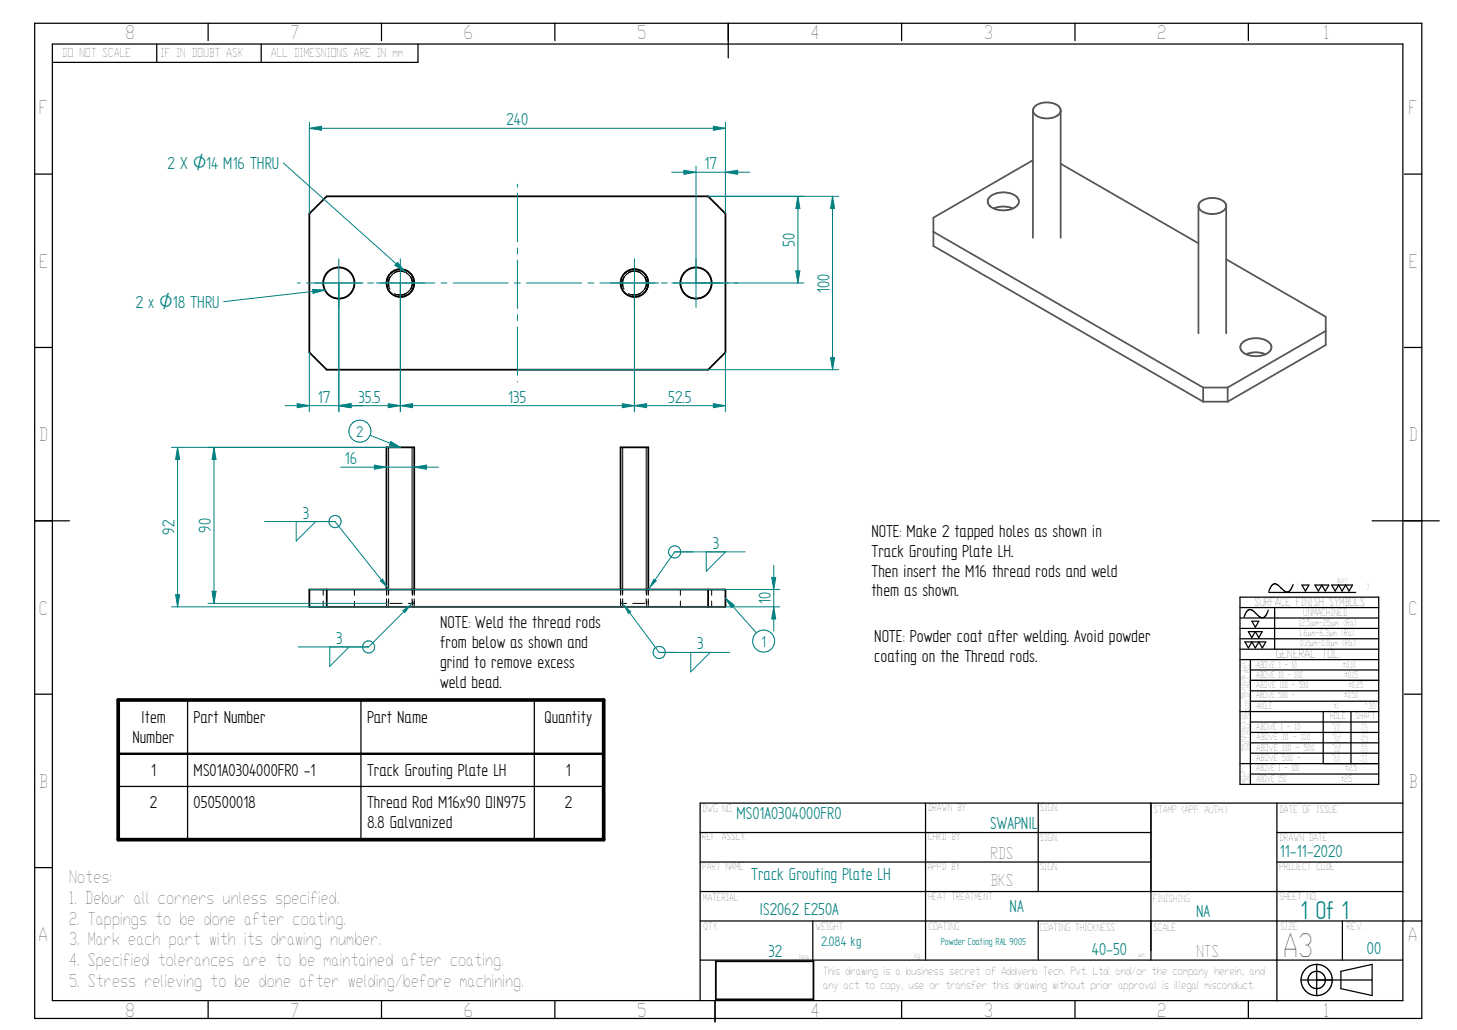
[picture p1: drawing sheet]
<svg xmlns="http://www.w3.org/2000/svg" width="420mm" height="297mm" viewBox="0 0 420 297" stroke-linecap="round" stroke-linejoin="round" font-family="sans-serif">
<g fill="none" stroke="#000" stroke-width=".51">
<path d="M89.2 61.6l5-5h110l5 5v40l-5 5h-110l-5-5zM89.2 170h120v5h-120zM94.2 170v5M111.5 170v-41h8v41M179 170v-41h8v41M204.2 170v5M206.4 277.2h28.2v11h-28.2z"/>
<circle cx="97.7" cy="81.6" r="4.5"/>
<circle cx="115.5" cy="81.6" r="4"/>
<circle cx="183" cy="81.6" r="4"/>
<circle cx="200.7" cy="81.6" r="4.5"/>
</g>
<g fill="none" stroke="#000" stroke-width=".36">
<path d="M10 6.7h400v287h-400zM15.1 12.7h389.4v275.9h-389.4zM45.2 12.7v5.3M60 6.7v5M75.3 12.7v5.3M110 6.7v5M120.5 12.7v5.3h-105.4M160 6.7v5M210 6.7v10M260 6.7v5M310 6.7v5M360 6.7v5"/>
<path d="M10 50.2h5M405 50.2h5M10 100.2h5M405 100.2h5M10 150.2h10M395.7 150.2h19.3M357.6 172.2h40v54h-40zM357.6 175.2h40M357.6 178.2h40M361 179.2h2l-1 1.7zM365.7 176a2.17 2.17 0 0 1-1.9 2.1l-1.1-.7a3 3 0 0 0-2.4-1.6l-.9 .7-.7 1.5M365.9 170.9h25.1"/>
<path d="M367.6 175.2v12M372.9 168.6a2.22 2.22 0 0 1-2 2.1l-1.1-.7a3 3 0 0 0-2.4-1.6l-.8 .7-.7 1.4M375.4 168.7h2.1l-1.1 1.8zM379.2 168.7h4l-1 1.8-1-1.8-1 1.8zM384 168.7h6l-1 1.8-1-1.8-1 1.8-1-1.8-1 1.8zM357.6 190.2h40M357.6 181.2h40M357.6 184.2h40M357.6 187.2h40M359 185.1h6l-1 1.8-1-1.8-1 1.8-1-1.8-1 1.8zM360 182.2h4l-1 1.7-1-1.7-1 1.7zM360.6 190.2v36"/>
<path d="M360.6 193.2h37M360.6 196.2h37M360.6 199.2h37M10 200.2h5M357.6 205.2h40M360.6 202.2h37M360.6 208.2h37M360.6 211.2h37M360.6 214.2h37M360.6 217.2h37M381.6 205.2v15h16h-40M389.6 205.2v15"/>
<path d="M405 200.2h5M266.9 231.6v45.3M299.4 231.6v25.5M331.9 231.6v25.5M360.6 223.2h37M368.2 231.6v57.1M404.5 231.6h-202.6v57M10 250.2h5M201.9 240.1h130v36.8M201.9 248.6h130M201.9 257.1h202.6M368.2 240.1h36.3"/>
<path d="M368.2 248.6h36.3M201.9 276.9h202.6M201.9 265.6h208.1M234.4 265.6v11.3M299.4 265.6v11.3M379.7 278.1v9M387.1 265.6v11.3M60 288.7v5M110 288.7v5M160 288.7v5M206.2 288.6v6.1M260 288.7v5"/>
<path d="M310 288.7v5M360 288.7v5M375.2 282.6h20.5M386.7 280.1l9-2v9l-9-2z"/>
<circle cx="379.7" cy="282.6" r="4.5"/>
<circle cx="379.7" cy="282.6" r="2.5"/>
</g>
<g fill="none" stroke="#000" stroke-width=".29">
<path d="M112.4 79.9a3.4 3.4 0 0 0 0 3.5M113 78.5h.1M117.2 78.6a3.4 3.4 0 0 0-3.5 0M117.3 78.1a4 4 0 0 0-4.3 .4M118.5 79.9a3.4 3.4 0 0 1 0 3.5M119 79.7h.1M119 79.7a4 4 0 0 1-.4 4.4M179.9 79.9a3.4 3.4 0 0 0 0 3.5M180.5 78.5h.1M184.7 78.6a3.4 3.4 0 0 0-3.5 0M184.8 78.1a4 4 0 0 0-4.3 .4M186 79.9a3.4 3.4 0 0 1 0 3.5"/>
<path d="M186.5 79.7a4 4 0 0 1-.4 4.4M186.5 79.7h.1M111.7 80.4l-.2 1.1 .1 1.2M112.2 82.5a3.4 3.4 0 0 1 3-4.2 3.4 3.4 0 0 1 3.6 3.6 3.4 3.4 0 0 1-4.2 3M116.7 85.4h.1M116.7 85.4l-1.1 .2-1.2-.1M117.2 84.6a3.4 3.4 0 0 1-3.5 .1M179.1 80.4l-.1 1.1 .1 1.2M179.7 82.5a3.4 3.4 0 0 1 3-4.2 3.4 3.4 0 0 1 3.6 3.6 3.4 3.4 0 0 1-4.2 3M184.2 85.4h.1M184.2 85.4l-1.1 .2-1.2-.1M184.7 84.6a3.4 3.4 0 0 1-3.5 .1"/>
<path d="M112.1 129v42.3M118.8 129v42.3M179.6 129v42.3M186.3 129v42.3M93.2 170v1.7M93.2 173.3v1.7M102.2 170v1.7M102.2 173.4v1.6M111.5 170v1.7M111.5 172.7v2.3M112 170v1.7M112 173.3v1.7"/>
<path d="M112.1 172.7v1.3M112.5 174h3.5M117.7 174h1.8M118.8 172.7v1.3M119 170v1.7M119 173.4v1.6M119.5 170v1.7M119.5 172.7v2.3M179 170v1.7M179 172.7v2.3M179 174h1.7M179.5 170v1.7"/>
<path d="M179.5 173.3v1.7M179.6 172.7v1.3M182.5 174h3.4M186.3 172.7v1.3M186.5 170v1.7M186.5 173.4v1.6M187 170v1.7M187 172.7v2.3M196.2 170v1.7M196.2 173.3v1.7M205.2 170v1.7M205.2 173.4v1.6"/>
</g>
<g fill="none" stroke="#545659" stroke-width=".51">
<path d="M305.9 31.9v36.7M305.9 31.9a3.3 3.3 0 0 0-3.6-2.4 4 4 0 0 0-4.4 2.2v36.9M305.9 31.9a3.3 3.3 0 0 1-3.6 2.2 4.1 4.1 0 0 1-4.4-2.1M285.5 56.7a6.3 6.3 0 0 1 7.9 .3 2.07 2.07 0 0 1-1.5 3.2 6.4 6.4 0 0 1-6.7-1.1l-.3-.7v-.7zM297.9 46.4h-.4l-28.3 16.4v8.1l77.8 44.9M305.9 47.2l39.7 23M353.6 59.4a3.3 3.3 0 0 1-3.6 2.3 4.4 4.4 0 0 1-4.3-1.8l-.1-.3M353.6 59.4v36.7M353.6 59.4a3.3 3.3 0 0 0-3.6-2.3 4.4 4.4 0 0 0-4.3 1.8l-.1 37.2M269.2 66.8l77.8 45M286.5 60.1a7.3 7.3 0 0 1 5.6 0M353.6 74.8l28.7 16.6v8.1l-28.3 16.3"/>
<path d="M358.3 98.8a6.4 6.4 0 0 1 8 .3 2.09 2.09 0 0 1-1.5 3.2 6 6 0 0 1-7-1.5l-.1-1zM382.3 95.4l-28.3 16.4M347 111.8v4M347 115.8h7M347 111.8h7M354 111.8v4M364.9 102.2a7.1 7.1 0 0 0-5.5 0"/>
</g>
<path d="M209.2 172.5l8.9 10" fill="none" stroke="#008080" stroke-width=".29"/>
<path d="M209.2 172.5l2.5 2-.8 .7z" fill="#008080"/>
<g fill="none" stroke="#008080" stroke-width=".29">
<path d="M106.7 125.5l8.8 3.5M209.2 172.5l2.5 2-.8 .7z"/>
<circle cx="220.2" cy="184.9" r="3.2"/>
</g>
<path d="M112.7 127.3l2.8 1.7-3.2-.7z" fill="#008080"/>
<g fill="none" stroke="#008080" stroke-width=".29">
<path d="M112.7 127.3l2.8 1.7-3.2-.7zM89.2 175h135.7M89.2 170h135.7M223.1 175l.6 3.5h-1.2z"/>
<circle cx="103.8" cy="124.3" r="3.2"/>
</g>
<path d="M54.1 201.9v40.2M104.1 201.9v40.2M154.1 201.9v40.2M34.1 226.8h140" fill="none" stroke="#000" stroke-width=".36"/>
<path d="M34.1 217.4h140" fill="none" stroke="#000" stroke-width=".7"/>
<path d="M34.1 201.9h140v40.2h-140z" fill="none" stroke="#000" stroke-width="1.1"/>
<path d="M223.1 175l.6 3.5h-1.2z" fill="#008080"/>
<path d="M222.5 166.5h1.2l-.6 3.5z" fill="none" stroke="#008080" stroke-width=".29"/>
<path d="M222.5 166.5h1.2l-.6 3.5z" fill="#008080"/>
<path d="M89.2 35.2v26.4M89.2 37l3.5-.6v1.2zM209.2 35.2v26.4M223.1 163v19" fill="none" stroke="#008080" stroke-width=".29"/>
<path d="M89.2 37l3.5-.6v1.2z" fill="#008080"/>
<path d="M205.7 36.4l3.5 .6-3.5 .6z" fill="none" stroke="#008080" stroke-width=".29"/>
<path d="M205.7 36.4l3.5 .6-3.5 .6z" fill="#008080"/>
<path d="M89.2 37h120M204.2 56.6h37.6M240.1 56.6l.6 3.5h-1.2zM149.2 106.6h92.6" fill="none" stroke="#008080" stroke-width=".29"/>
<path d="M240.1 56.6l.6 3.5h-1.2z" fill="#008080"/>
<path d="M239.5 103.1h1.2l-.6 3.5z" fill="none" stroke="#008080" stroke-width=".29"/>
<path d="M239.5 103.1h1.2l-.6 3.5z" fill="#008080"/>
<path d="M200.7 47.9v40.7M209.2 49.7l3.5-.6v1.2zM209.2 47.9v13.7M240.1 56.6v50M97.7 74.6v14M115.5 74.6v14M183 74.6v14M90.7 81.6h14M108.5 81.6h14M176 81.6h14M193.7 81.6h14" fill="none" stroke="#008080" stroke-width=".29"/>
<path d="M209.2 49.7l3.5-.6v1.2z" fill="#008080"/>
<path d="M197.2 49.1l3.5 .6-3.5 .6z" fill="none" stroke="#008080" stroke-width=".29"/>
<path d="M197.2 49.1l3.5 .6-3.5 .6z" fill="#008080"/>
<path d="M193.7 49.7h22.5M183 81.6v37.1M205.7 116.4l3.5 .6-3.5 .6zM209.2 101.6v17.1" fill="none" stroke="#008080" stroke-width=".29"/>
<path d="M205.7 116.4l3.5 .6-3.5 .6z" fill="#008080"/>
<path d="M183 117l3.5-.6v1.2z" fill="none" stroke="#008080" stroke-width=".29"/>
<path d="M183 117l3.5-.6v1.2z" fill="#008080"/>
<path d="M115.5 81.6v37.1M183 81.6v37.1M179.5 116.4l3.5 .6-3.5 .6zM183 117h26.2" fill="none" stroke="#008080" stroke-width=".29"/>
<path d="M179.5 116.4l3.5 .6-3.5 .6z" fill="#008080"/>
<path d="M115.5 117l3.5-.6v1.2z" fill="none" stroke="#008080" stroke-width=".29"/>
<path d="M115.5 117l3.5-.6v1.2z" fill="#008080"/>
<path d="M97.7 81.6v37.1M115.5 81.6v37.1M97.7 117l3.5-.6v1.2zM115.5 117h67.5" fill="none" stroke="#008080" stroke-width=".29"/>
<path d="M97.7 117l3.5-.6v1.2z" fill="#008080"/>
<path d="M112 116.4l3.5 .6-3.5 .6z" fill="none" stroke="#008080" stroke-width=".29"/>
<path d="M112 116.4l3.5 .6-3.5 .6z" fill="#008080"/>
<path d="M97.7 81.6v37.1M85.7 116.4l3.5 .6-3.5 .6zM89.2 101.6v17.1M97.7 117h17.8" fill="none" stroke="#008080" stroke-width=".29"/>
<path d="M85.7 116.4l3.5 .6-3.5 .6z" fill="#008080"/>
<path d="M97.7 117l3.5-.6v1.2z" fill="none" stroke="#008080" stroke-width=".29"/>
<path d="M97.7 117l3.5-.6v1.2z" fill="#008080"/>
<g fill="none" stroke="#008080" stroke-width=".29">
<path d="M149.2 53.1v.9M149.2 55.8v13.9M149.2 71.5v1.7M149.2 75v14M85.7 81.6h.9M88.3 81.6h15.9M106 81.6h1.7M109.5 81.6h15.9M127.2 81.6h1.7M130.7 81.6h15.9M148.3 81.6h1.8M149.2 90.7v1.8"/>
<path d="M149.2 94.3v13.9M151.8 81.6h15.9M169.5 81.6h1.7M173 81.6h15.9M190.7 81.6h1.7M194.2 81.6h15.9M211.8 81.6h.9M82.2 117h22.5M149.2 110v.1M60 129h51.5M61.7 129l.6 3.5h-1.2zM60 174h51.5"/>
</g>
<path d="M61.7 129l.6 3.5h-1.2z" fill="#008080"/>
<path d="M61.1 170.5h1.2l-.6 3.5z" fill="none" stroke="#008080" stroke-width=".29"/>
<path d="M61.1 170.5h1.2l-.6 3.5z" fill="#008080"/>
<path d="M204.2 56.6h27.6M230.1 56.6l.6 3.5h-1.2zM200.7 81.6h31.1M61.7 129v45" fill="none" stroke="#008080" stroke-width=".29"/>
<path d="M230.1 56.6l.6 3.5h-1.2z" fill="#008080"/>
<path d="M229.5 78.1h1.2l-.6 3.5z" fill="none" stroke="#008080" stroke-width=".29"/>
<path d="M229.5 78.1h1.2l-.6 3.5z" fill="#008080"/>
<path d="M230.1 56.6v25M194.6 159.2l-7.6 10.8" fill="none" stroke="#008080" stroke-width=".29"/>
<path d="M188.5 166.8l1 .7-2.5 2.5z" fill="#008080"/>
<g fill="none" stroke="#008080" stroke-width=".29">
<path d="M96.6 150.4l15.5 19.5M209.2 159.2l-5.5 5.6v-5.6M214.9 159.2h-20.3"/>
<circle cx="194.5" cy="159.2" r="1.75"/>
</g>
<path d="M109.4 167.5l1-.7 1.7 3.1z" fill="#008080"/>
<g fill="none" stroke="#008080" stroke-width=".29">
<path d="M76.3 150.4h20.3M91 150.4l-5.6 5.6v-5.6M179.6 174l10.5 14.2"/>
<circle cx="96.6" cy="150.4" r="1.75"/>
</g>
<path d="M179.6 174l2.5 2.5-.9 .7z" fill="#008080"/>
<g fill="none" stroke="#008080" stroke-width=".29">
<path d="M118.8 174l-12.5 12.6M190.1 188.2h20.3M199.2 188.2v5.6l5.6-5.6"/>
<circle cx="190.1" cy="188.2" r="1.75"/>
</g>
<path d="M116 176.1l2.8-2.1-2 2.9z" fill="#008080"/>
<g fill="none" stroke="#008080" stroke-width=".29">
<path d="M81.7 47l35.2 31.4M86 186.6h20.3M95.1 186.6v5.6l5.6-5.6"/>
<circle cx="106.3" cy="186.6" r="1.75"/>
</g>
<path d="M114.6 75.6l2.3 2.8-3-1.9z" fill="#008080"/>
<path d="M114.6 75.6l2.3 2.8-3-1.9zM93.7 83.7l-29.2 3.3" fill="none" stroke="#008080" stroke-width=".29"/>
<path d="M90.1 83.5l3.6 .2-3.4 .9z" fill="#008080"/>
<path d="M90.1 83.5l3.6 .2-3.4 .9zM108 134.1l3.5 .6-3.5 .6z" fill="none" stroke="#008080" stroke-width=".29"/>
<path d="M108 134.1l3.5 .6-3.5 .6z" fill="#008080"/>
<path d="M119.5 134.7l3.5-.6v1.2z" fill="none" stroke="#008080" stroke-width=".29"/>
<path d="M119.5 134.7l3.5-.6v1.2z" fill="#008080"/>
<path d="M49.5 129h66M98.2 134.7h28.3M49.5 175h44.7M50.6 171.5h1.2l-.6 3.5z" fill="none" stroke="#008080" stroke-width=".29"/>
<path d="M50.6 171.5h1.2l-.6 3.5z" fill="#008080"/>
<path d="M51.2 129l.6 3.5h-1.2z" fill="none" stroke="#008080" stroke-width=".29"/>
<path d="M51.2 129l.6 3.5h-1.2z" fill="#008080"/>
<path d="M51.2 129v46" fill="none" stroke="#008080" stroke-width=".29"/>
<text font-size="9.4" x="369.8" y="276">A3</text>
<text font-size="8.4" fill="#008080" x="375" y="265.2">1 Of 1</text>
<g font-size="5.7">
<text x="252.1" y="185.3">NOTE: Powder coat after welding. Avoid powder</text>
<text x="252.1" y="191.1">coating on the Thread rods.</text>
</g>
<g font-size="5.6" fill="#008080">
<text x="146.1" y="36.1">240</text>
<text x="48.3" y="48.7">2 X O14 M16 THRU</text>
<text x="203.1" y="48.8">17</text>
<text x="229.2" y="71.2" transform="rotate(-90 229.2 71.2)">50</text>
<text x="39.2" y="88.8">2 x O18 THRU</text>
<text x="239.2" y="84.4" transform="rotate(-90 239.2 84.4)">100</text>
<text x="91.6" y="116.1">17</text>
<text x="103.4" y="116.1">35.5</text>
<text x="146.6" y="116.1">135</text>
<text x="192.7" y="116.1">52.5</text>
<text x="99.4" y="133.8">16</text>
<text x="87.3" y="149.5">3</text>
<text x="50.3" y="154.2" transform="rotate(-90 50.3 154.2)">92</text>
<text x="60.8" y="153.6" transform="rotate(-90 60.8 153.6)">90</text>
<text x="205.5" y="158.3">3</text>
<text x="222.3" y="174.3" transform="rotate(-90 222.3 174.3)">10</text>
<text x="97" y="185.7">3</text>
<text x="201.1" y="187.3">3</text>
<text x="212.4" y="236.2">MS01A0304000FR0</text>
<text x="285.6" y="239">SWAPNIL</text>
<text x="369.1" y="247.2">11-11-2020</text>
<text x="216.6" y="253.8">Track Grouting Plate LH</text>
<text x="219" y="263.7">IS2062 E250A</text>
<text x="291.2" y="263">NA</text>
<text x="344.9" y="264.5">NA</text>
<text x="314.9" y="275.5">40-50</text>
<text x="394.2" y="275.2">00</text>
<text x="221.6" y="276">32</text>
</g>
<g font-size="5.6">
<text x="251.3" y="154.8">NOTE: Make 2 tapped holes as shown in</text>
<text x="251.3" y="160.5">Track Grouting Plate LH.</text>
<text x="251.3" y="166.3">Then insert the M16 thread rods and weld</text>
<text x="251.3" y="172">them as shown.</text>
<text x="126.9" y="181.1">NOTE: Weld the thread rods</text>
<text x="126.9" y="186.8">from below as shown and</text>
<text x="126.9" y="192.6">grind to remove excess</text>
<text x="126.9" y="198.3">weld bead.</text>
<text x="40.7" y="208.5">Item</text>
<text x="55.8" y="208.5">Part Number</text>
<text x="105.8" y="208.5">Part Name</text>
<text x="157.1" y="208.5">Quantity</text>
<text x="38.2" y="214.2">Number</text>
<text x="43.5" y="223.9">1</text>
<text x="55.8" y="223.9">MS01A0304000FR0 -1</text>
<text x="105.8" y="223.9">Track Grouting Plate LH</text>
<text x="163.2" y="223.9">1</text>
<text x="43.2" y="233.1">2</text>
<text x="55.8" y="233.1">050500018</text>
<text x="105.8" y="233.1">Thread Rod M16x90 DIN975</text>
<text x="162.8" y="233.1">2</text>
<text x="105.8" y="238.8">8.8 Galvanized</text>
</g>
<g font-size="5.4">
<text x="36.1" y="11.2">8</text>
<text x="83.6" y="11.2">7</text>
<text x="133.6" y="11.2">6</text>
<text x="183.6" y="11.2">5</text>
<text x="233.6" y="11.2">4</text>
<text x="283.6" y="11.2">3</text>
<text x="333.6" y="11.2">2</text>
<text x="381.6" y="11.2">1</text>
<text x="11.1" y="32.9">F</text>
<text x="406.1" y="32.9">F</text>
<text x="11.2" y="77.2">E</text>
<text x="406.2" y="77.2">E</text>
<text x="11.1" y="127.2">D</text>
<text x="406.1" y="127.2">D</text>
<text x="11.1" y="177.2">C</text>
<text x="406.1" y="177.2">C</text>
<text x="11.1" y="227.2">B</text>
<text x="406.1" y="227.2">B</text>
<text x="11" y="271.4">A</text>
<text x="406" y="271.4">A</text>
<text x="36.1" y="293.2">8</text>
<text x="83.6" y="293.2">7</text>
<text x="133.6" y="293.2">6</text>
<text x="183.6" y="293.2">5</text>
<text x="233.6" y="293.2">4</text>
<text x="283.6" y="293.2">3</text>
<text x="333.6" y="293.2">2</text>
<text x="381.6" y="293.2">1</text>
</g>
<g font-size="5.1" fill="#008080">
<text x="102.8" y="125.9">2</text>
<text x="219.6" y="186.5">1</text>
</g>
<g font-size="5.1">
<text x="19.8" y="254.6">Notes:</text>
<text x="19.8" y="260.8">1. Debur all corners unless specified.</text>
<text x="19.8" y="266.7">2. Tappings to be done after coating.</text>
<text x="19.8" y="272.7">3. Mark each part with its drawing number.</text>
<text x="19.8" y="278.6">4. Specified tolerances are to be maintained after coating.</text>
<text x="19.8" y="284.6">5. Stress relieving to be done after welding/before machining.</text>
</g>
<g font-size="4.8">
<text x="285.5" y="247.8">RDS</text>
<text x="285.5" y="255.5">BKS</text>
<text x="344.9" y="276.1">NTS</text>
</g>
<text font-size="4.5" fill="#008080" x="236.8" y="272.8">2.084 kg</text>
<g font-size="3.6">
<text x="17.8" y="16.6">DO NOT SCALE</text>
<text x="46.3" y="16.4">IF IN DOUBT ASK</text>
<text x="78.1" y="16.5">ALL DIMESNIONS ARE IN mm</text>
<text x="367.8" y="189.9">GENERAL TOL.</text>
</g>
<g font-size="3.3">
<text x="361.7" y="174.8">SURFACE FINISH SYMBOLS</text>
<text x="237.3" y="281.2">This drawing is a business secret of Addverb Tech. Pvt. Ltd. and/or the company herein, and</text>
<text x="237.3" y="285.3">any act to copy, use or transfer this drawing without prior approval is illegal misconduct.</text>
</g>
<text font-size="3.3" fill="#008080" x="271.3" y="272.5">Powder Coating RAL 9005</text>
<g font-size="2.9">
<text x="375.7" y="177.6">UNMACHINED</text>
<text x="267.5" y="234">DRAWN BY</text>
<text x="299.8" y="234">SIGN.</text>
<text x="202.5" y="234.1">DWG NO.</text>
<text x="332.7" y="234.3">STAMP (APP. AUTH.)</text>
<text x="368.9" y="234.5">DATE OF ISSUE</text>
<text x="202.4" y="242.3">REF. ASSLY.</text>
<text x="267.6" y="242.4">CHKD BY</text>
<text x="299.8" y="242.4">SIGN.</text>
<text x="368.9" y="242.4">DRAWN DATE</text>
<text x="202.5" y="250.9">PART NAME</text>
<text x="267.5" y="250.9">APPD BY</text>
<text x="299.8" y="250.9">SIGN.</text>
<text x="368.9" y="250.9">PROJECT CODE</text>
<text x="202.7" y="259.7">MATERIAL</text>
<text x="267.6" y="259.5">HEAT TREATMENT</text>
<text x="332.4" y="260">FINISHING</text>
<text x="368.7" y="259.5">SHEET NO.</text>
<text x="202.8" y="268.2">QTY.</text>
<text x="235.1" y="268.2">WEIGHT</text>
<text x="267.8" y="268.1">COATING</text>
<text x="299.8" y="268.6">COATING THICKNESS</text>
<text x="332.5" y="268.5">SCALE</text>
<text x="369.2" y="268.2">SIZE</text>
<text x="388.3" y="268.2">REV.</text>
</g>
<g font-size="2.6">
<text x="362.3" y="195.6">ABOVE 10 - 100</text>
<text x="362.3" y="192.7">ABOVE 1 - 10</text>
<text x="387.1" y="192.7">±0.10</text>
<text x="387.8" y="195.6">±0.15</text>
<text x="362.2" y="201.4">ABOVE 500 -</text>
<text x="362.3" y="198.5">ABOVE 100 - 500</text>
<text x="387.6" y="201.4">±0.50</text>
<text x="388.8" y="198.5">±0.25</text>
<text x="362.3" y="222.5">ABOVE 1 - 100</text>
<text x="362.3" y="225.6">ABOVE 150</text>
<text x="386.6" y="225.6">±2.5</text>
<text x="387.9" y="222.5">±2.5</text>
</g>
<g font-size="2.5">
<text x="374.5" y="180.5">12.5μm-25μm (Ra)</text>
<text x="374.7" y="183.6">1.6μm-6.3μm (Ra)</text>
<text x="375" y="186.4">0.2μm-0.8μm (Ra)</text>
<text x="362.3" y="204.4">ANGLE</text>
<text x="383.5" y="207.4">HOLE</text>
<text x="384.5" y="204.4">±1</text>
<text x="390.8" y="207.4">SHAFT</text>
<text x="393.6" y="204.4">°30'</text>
<text x="362.3" y="210.5">ABOVE 1 - 10</text>
<text x="362.3" y="213.5">ABOVE 10 - 100</text>
<text x="362.2" y="216.5">ABOVE 100 - 500</text>
<text x="362.3" y="219.5">ABOVE 500 -</text>
</g>
<g font-size="2">
<text x="230.5" y="276.6">Nos</text>
<text x="263.6" y="276.4">Kg</text>
<text x="328.2" y="276.1">μm</text>
</g>
<g font-size="1.8">
<text x="385.5" y="168.2">BUFF</text>
<text x="359" y="201.5" transform="rotate(-90 359 201.5)">MACHINING SIZE</text>
<text x="384" y="209.4">+0.2</text>
<text x="392.6" y="209.4">0.0</text>
<text x="384.1" y="215.5">+0.5</text>
<text x="384.1" y="212.5">+0.3</text>
<text x="384.7" y="211">0.0</text>
<text x="384.7" y="214.1">0.0</text>
<text x="391.9" y="214.1">-0.3</text>
<text x="392" y="211">-0.2</text>
<text x="392.6" y="212.5">0.0</text>
<text x="392.6" y="215.4">0.0</text>
<text x="359" y="216.5" transform="rotate(-90 359 216.5)">MACHINING SIZE</text>
<text x="360.4" y="216.6" transform="rotate(-90 360.4 216.6)">SHAFT HOLE POS.SIZE OF HOLE POS.</text>
<text x="384" y="218.4">+1.0</text>
<text x="384.7" y="217">0.0</text>
<text x="384.8" y="219.9">0.0</text>
<text x="391.9" y="219.9">-1.0</text>
<text x="392" y="217">-0.5</text>
<text x="392.6" y="218.4">0.0</text>
<text x="359" y="226" transform="rotate(-90 359 226)">WELD-</text>
<text x="360.4" y="225.6" transform="rotate(-90 360.4 225.6)">ING</text>
</g>
</svg>
